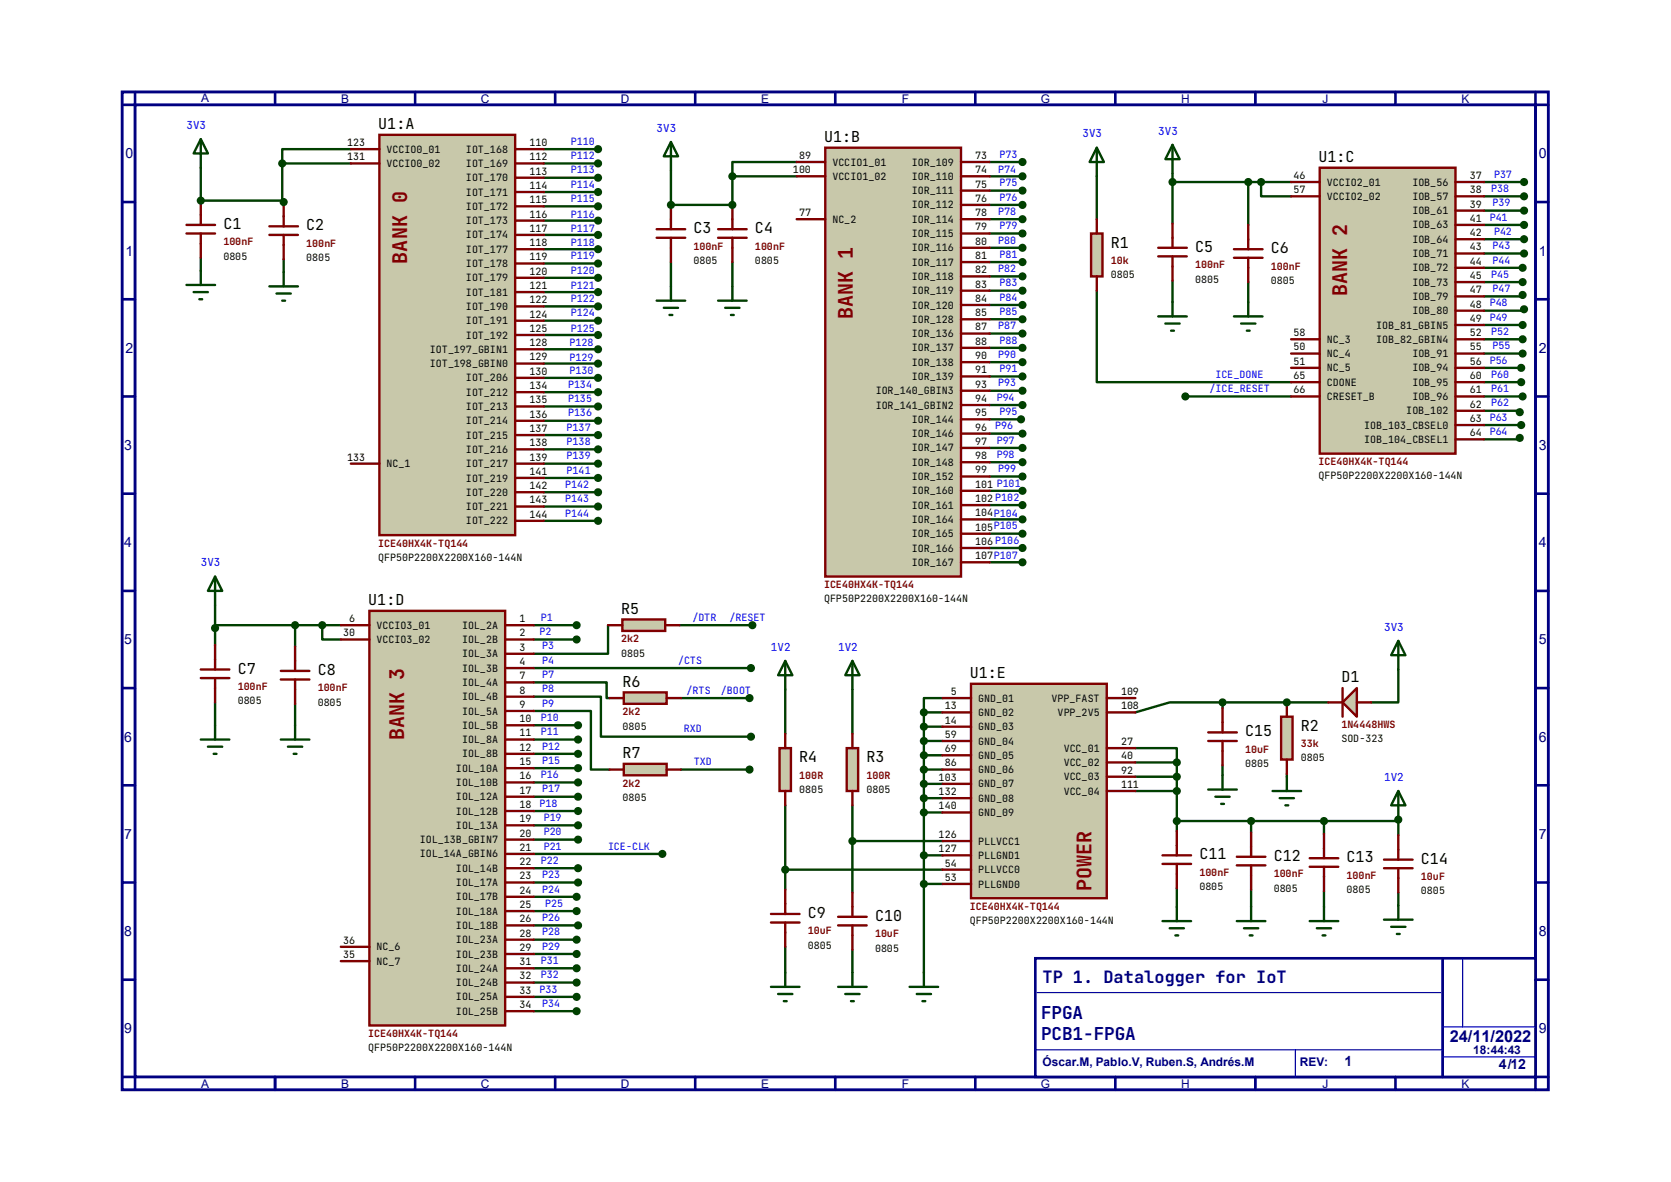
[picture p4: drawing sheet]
<svg xmlns="http://www.w3.org/2000/svg" width="297mm" height="210mm" viewBox="0 0 297 210" stroke-linecap="round" stroke-linejoin="round" font-family="sans-serif">
<path d="M21.7 16.3h253.5v177.3h-253.5zM24 18.6h248.9v172.7h-248.9z" fill="none" stroke="#000080" stroke-width=".51"/>
<path d="M24 16.3v2.3h-2.3M48.9 16.3v2.3" fill="none" stroke="#000080" stroke-width=".47"/>
<path d="M184 170.3h88.9v21h-88.9z" fill="#fff" stroke="#000080" stroke-width=".47"/>
<g fill="none" stroke="#000080" stroke-width=".47">
<path d="M73.8 16.3v2.3M98.7 16.3v2.3M123.6 16.3v2.3M148.5 16.3v2.3M173.4 16.3v2.3M198.2 16.3v2.3M223.1 16.3v2.3M248 16.3v2.3M272.9 16.3v2.3h2.3M21.7 35.9h2.3M272.9 35.9h2.3M21.7 53.2h2.3"/>
<path d="M272.9 53.2h2.3M21.7 70.4h2.3M272.9 70.4h2.3M21.7 87.7h2.3M272.9 87.7h2.3M21.7 105h2.3M272.9 105h2.3M21.7 122.3h2.3M21.7 139.5h2.3M272.9 122.3h2.3M272.9 139.5h2.3M21.7 156.8h2.3"/>
<path d="M272.9 156.8h2.3M21.7 174.1h2.3M256.4 170.3v21M272.9 174.1h2.3M21.7 191.3h2.3v2.3M48.9 191.3v2.3M73.8 191.3v2.3M98.7 191.3v2.3M123.6 191.3v2.3M148.5 191.3v2.3M173.4 191.3v2.3M198.2 191.3v2.3"/>
<path d="M223.1 191.3v2.3M248 191.3v2.3M275.2 191.3h-2.3v2.3"/>
</g>
<path d="M184.3 176.4h71.9M260 170.3v12.2M184 186.5h72.4M230.3 186.5v4.8M256.4 182.5h16.3M256.4 187.8h16.5" fill="none" stroke="#0000c0" stroke-width=".21"/>
<path d="M35.7 29.8v5.8M35.7 45.8v2.3M50.4 46.1v2.2M194.9 51.6v16.3h34.6M108.1 111.1v5.1h-13.2M94.9 126.3h10.1v10.4h3.3M94.9 121.2h12.9v2.8h.5" fill="none" stroke="#004000" stroke-width=".42"/>
<circle cx="35.7" cy="35.6" r=".21" fill="#004000"/>
<path d="M35.7 35.6h14.7v.3" fill="none" stroke="#004000" stroke-width=".42"/>
<circle cx="50.4" cy="35.9" r=".21" fill="#004000"/>
<path d="M50.2 29v6.9h.2M50.2 29h12.2M62.4 26.5h-12.2v2.5M119.3 30.3v6.1M119.3 46.6v4.3M130.2 46.6v4.3" fill="none" stroke="#004000" stroke-width=".42"/>
<circle cx="119.3" cy="36.4" r=".21" fill="#004000"/>
<path d="M119.3 36.4h10.9" fill="none" stroke="#004000" stroke-width=".42"/>
<circle cx="130.2" cy="36.4" r=".21" fill="#004000"/>
<g fill="none" stroke="#004000" stroke-width=".42">
<path d="M130.2 31.3v5.1M130.2 31.3h11.4M141.6 28.8h-11.4v2.5M194.9 31.3v7.6M208.4 30.8v8.9M208.4 32.3h21.1M221.9 32.3v7.7M224.2 32.3v2.6h5.3M208.4 49.9v3.8M221.9 50.1v3.6M38.2 107.5v7.1M52.5 111.1h-14.3v.5"/>
<path d="M52.5 111.1v3.8M52.5 111.1h8.1M57.3 111.1v2.5h3.3M38.2 124.8v4.1M52.5 125.1v3.8M139.6 122.5v7.9M151.5 122.5v7.9M164.2 126.6h3.3M164.2 126.6v46.2M164.2 129.1h3.3M164.2 131.7h3.3M164.2 134.2h3.3"/>
<path d="M164.2 136.7h3.3M164.2 139.3h3.3M167.5 124h-3.3v2.6M139.6 143.1v15M139.6 154.5h27.9M151.5 143.1v15.5M151.5 149.4h16M164.2 141.8h3.3M164.2 144.4h3.3M164.2 152h3.3M164.2 157.1h3.3M248.5 145.6v2.8"/>
<path d="M139.6 168.2v4.6M151.5 168.7v4.1"/>
</g>
<circle cx="248.5" cy="145.6" r=".21" fill="#004000"/>
<g fill="none" stroke="#004000" stroke-width=".42">
<path d="M201.8 132.9h7.4v2.6M201.8 135.5h7.4M201.8 138h7.4M209.2 135.5v12.2M217.3 124.8h-9.4l-6.1 1.8M217.3 124.8v1M217.3 136v1.8M217.3 124.8h11.4M228.7 137.5v.5M201.8 140.5h7.4M209.2 145.9h26.1M209.2 157.8v3.3"/>
<path d="M222.4 145.9v2M222.4 158.1v3M235.3 145.9v2.3M235.3 158.3v2.8M248.5 145.6l-.2 .3h-13M248.5 158.6v2.3"/>
</g>
<circle cx="228.7" cy="124.8" r=".21" fill="#004000"/>
<g fill="none" stroke="#004000" stroke-width=".42">
<path d="M96.6 26.5h9.7M96.6 29h9.7M96.6 31.6h9.7M96.6 34.1h9.7M96.6 36.7h9.7M96.6 39.2h9.7M175.9 28.8h5.8M175.9 31.3h5.8M175.9 33.9h5.8M175.9 36.4h5.8M175.9 38.9h5.8M263.8 32.3h7.1"/>
<path d="M263.8 34.9h7.1M263.8 37.4h7.1M263.8 40h7.1M96.6 41.7h9.7M96.6 44.3h9.7M96.6 46.8h9.7M96.6 49.4h9.7M96.6 51.9h9.7M96.6 54.4h9.7M96.6 57h9.7M96.6 59.5h9.7M175.9 41.5h5.8"/>
<path d="M175.9 44h5.8M175.9 46.6h5.8M175.9 49.1h5.8M175.9 51.6h5.8M175.9 54.2h5.8M175.9 56.7h5.8M175.9 59.3h5.8M263.8 42.5h7.1M263.8 45h7.1M263.8 47.6h6.8M263.8 50.1h6.8M263.8 57.7h6.8"/>
<path d="M270.6 52.4v.3h-6.8M270.9 54.9h-.3v.3h-6.8M96.6 62.1h9.7M96.6 64.6h9.7M96.6 67.1h9.7M96.6 69.7h9.7M96.6 72.2h9.7M96.6 74.8h9.7M96.6 77.3h9.7M96.6 79.8h9.7M175.9 61.8h5.8M175.9 64.3h5.8"/>
<path d="M175.9 66.9h5.8M175.9 69.4h5.8M175.9 72h5.8M175.9 74.5h5.6M175.9 77h5.8M175.9 79.6h5.8M210.7 70.4h18.8M263.8 73h6.3v.2M263.8 70.4h6.8M263.8 60.3h6.8M263.8 62.8h6.8M263.8 65.4h6.6"/>
<path d="M263.8 67.9h6.6M263.8 75.5h6.6M270.1 77.8h.3v.3h-6.6M96.6 82.4h9.7M96.6 84.9h9.7M96.6 87.5h9.7M96.6 90h9.7M96.6 92.5h9.7M175.9 82.1h5.8M175.9 84.7h5.8M175.9 87.2h5.8M175.9 89.7h5.8"/>
<path d="M175.9 92.3h5.8M175.9 94.8h5.8M175.9 97.4h5.8M175.9 99.9h5.8M94.9 111.1h7.6M94.9 113.6h7.6M94.9 118.7h38.6M120.8 111.1h12.9M248.5 119v5.8h-4.8M94.9 123.8h11.9v7.1h26.7M94.9 128.9h7.8M94.9 131.4h7.8"/>
<path d="M94.9 133.9h7.8M94.9 136.5h7.8M94.9 139h7.8M121 124h12.2M121 136.7h12.2M228.7 124.8h7.4M94.9 141.6h7.8M94.9 144.1h7.8M94.9 146.6h7.8M94.9 149.2h7.8M94.9 154.3h7.8M94.9 156.8h7.8"/>
<path d="M94.9 159.3h7.6M94.9 151.7h22.8M94.9 161.9h7.6M94.9 164.4h7.8M94.9 167h7.6M94.9 169.5h7.6M94.9 172h7.6M94.9 174.6h7.6M94.9 177.1h7.6M94.9 179.7h7.6"/>
</g>
<path d="M67.4 24h24.2v71.1h-24.2z" fill="#c8c8aa" stroke="#800000" stroke-width=".42"/>
<g fill="none" stroke="#800000" stroke-width=".42">
<path d="M62.4 26.5h5M62.4 29h5M91.6 26.5h5M91.6 29h5M91.6 39.2h5M91.6 36.7h5M91.6 34.1h5M91.6 31.6h5M91.6 59.5h5M91.6 57h5M91.6 54.4h5M91.6 51.9h5"/>
<path d="M91.6 49.4h5M91.6 46.8h5M91.6 44.3h5M91.6 41.7h5M91.6 64.6h5M91.6 62.1h5M91.6 79.8h5M91.6 72.2h5M91.6 69.7h5M91.6 67.1h5M91.6 77.3h5M91.6 74.8h5"/>
<path d="M62.4 82.4h5M91.6 82.4h5M91.6 92.5h5M91.6 90h5M91.6 87.5h5M91.6 84.9h5"/>
</g>
<path d="M146.7 26.2h24.1v76.2h-24.1z" fill="#c8c8aa" stroke="#800000" stroke-width=".42"/>
<g fill="none" stroke="#800000" stroke-width=".42">
<path d="M141.6 28.8h5.1M141.6 31.3h5.1M141.6 38.9h5.1M170.8 28.8h5.1M170.8 31.3h5.1M170.8 38.9h5.1M170.8 33.9h5.1M170.8 36.4h5.1M170.8 41.5h5.1M170.8 44h5.1M170.8 46.6h5.1M170.8 49.1h5.1"/>
<path d="M170.8 51.6h5.1M170.8 54.2h5.1M170.8 56.7h5.1M170.8 59.3h5.1M170.8 61.8h5.1M170.8 64.3h5.1M170.8 66.9h5.1M170.8 69.4h5.1M170.8 72h5.1M170.8 74.5h5.1M170.8 77h5.1M170.8 79.6h5.1"/>
<path d="M170.8 82.1h5.1M170.8 84.7h5.1M170.8 87.2h5.1M170.8 89.7h5.1M170.8 92.3h5.1M170.8 94.8h5.1M170.8 97.4h5.1M170.8 99.9h5.1"/>
</g>
<path d="M234.6 29.8h24.1v50.8h-24.1z" fill="#c8c8aa" stroke="#800000" stroke-width=".42"/>
<g fill="none" stroke="#800000" stroke-width=".42">
<path d="M229.5 32.3h5.1M229.5 34.9h5.1M258.7 32.3h5.1M258.7 34.9h5.1M258.7 37.4h5.1M258.7 40h5.1M258.7 42.5h5.1M258.7 45h5.1M258.7 47.6h5.1M258.7 50.1h5.1M258.7 52.7h5.1M258.7 55.2h5.1"/>
<path d="M258.7 57.7h5.1M229.5 60.3h5.1M229.5 67.9h5.1M229.5 70.4h5.1M229.5 65.4h5.1M229.5 62.8h5.1M258.7 60.3h5.1M258.7 67.9h5.1M258.7 70.4h5.1M258.7 65.4h5.1M258.7 62.8h5.1M258.7 73h5.1"/>
<path d="M258.7 75.5h5.1M258.7 78.1h5.1"/>
</g>
<path d="M65.7 108.5h24.1v73.7h-24.1z" fill="#c8c8aa" stroke="#800000" stroke-width=".42"/>
<g fill="none" stroke="#800000" stroke-width=".42">
<path d="M60.6 111.1h5.1M60.6 113.6h5.1M89.8 111.1h5.1M89.8 113.6h5.1M89.8 118.7h5.1M89.8 116.2h5.1M89.8 123.8h5.1M89.8 121.2h5.1M89.8 128.9h5.1M89.8 126.3h5.1M89.8 131.4h5.1M89.8 133.9h5.1"/>
<path d="M89.8 136.5h5.1M89.8 139h5.1M89.8 141.6h5.1M89.8 144.1h5.1M89.8 146.6h5.1M89.8 149.2h5.1M89.8 151.7h5.1M89.8 154.3h5.1M89.8 156.8h5.1M89.8 159.3h5.1M60.6 170.8h5.1M60.6 168.2h5.1"/>
<path d="M89.8 161.9h5.1M89.8 164.4h5.1M89.8 167h5.1M89.8 169.5h5.1M89.8 172h5.1M89.8 174.6h5.1M89.8 177.1h5.1M89.8 179.7h5.1"/>
</g>
<path d="M172.6 121.5h24.1v38.1h-24.1z" fill="#c8c8aa" stroke="#800000" stroke-width=".42"/>
<g fill="none" stroke="#800000" stroke-width=".42">
<path d="M33.1 40h5.1M35.7 35.6v4.4M50.4 35.9v4.3M119.3 36.4v4.3M130.2 36.4v4.3M208.4 39.7v4.3M221.9 40v4.3M33.1 41.5h5.1M35.7 41.5v4.3M47.9 41.7h5.1M47.9 40.2h5.1M50.4 41.7v4.4"/>
<path d="M116.7 42.2h5.1M116.7 40.7h5.1M119.3 42.2v4.4M127.6 42.2h5.1M127.6 40.7h5.1M130.2 42.2v4.4M205.9 45.6h5M205.9 44h5M208.4 45.6v4.3M219.3 45.8h5.1M219.3 44.3h5.1M221.9 45.8v4.3"/>
<path d="M35.7 119h5.1M38.2 114.6v4.4M49.9 119.2h5.1M52.5 114.9v4.3M35.7 120.5h5.1M38.2 120.5v4.3M49.9 120.7h5.1M52.5 120.7v4.4M167.5 124h5.1M167.5 126.6h5.1M167.5 129.1h5.1M167.5 131.7h5.1"/>
<path d="M167.5 136.7h5.1M167.5 134.2h5.1M167.5 139.3h5.1M196.7 124h5.1M196.7 126.6h5.1M196.7 138h5.1M196.7 135.5h5.1M196.7 132.9h5.1M214.8 131.7h5M214.8 130.1h5M217.3 125.8v4.3M217.3 131.7v4.3"/>
<path d="M139.6 158.1v4.3M151.5 158.6v4.3M167.5 141.8h5.1M167.5 144.4h5.1M167.5 154.5h5.1M167.5 157.1h5.1M167.5 149.4h5.1M167.5 152h5.1M196.7 140.5h5.1M206.6 152h5.1M206.6 153.5h5.1M209.2 147.7v4.3"/>
<path d="M209.2 153.5v4.3M219.8 153.8h5.1M219.8 152.2h5.1M222.4 147.9v4.3M222.4 153.8v4.3M232.8 154h5.1M232.8 152.5h5.1M235.3 148.2v4.3M235.3 154v4.3M246 154.3h5.1M246 152.7h5.1M248.5 148.4v4.3"/>
<path d="M248.5 154.3v4.3M137 163.9h5.1M137 162.4h5.1M139.6 163.9v4.3M149 164.4h5.1M149 162.9h5.1M151.5 164.4v4.3"/>
</g>
<path d="M33.1 50.6h5.1M34.4 51.9h2.6M35.4 53.2h.5M35.7 48.1v2.5M47.9 50.9h5.1M49.1 52.2h2.6M50.2 53.4h.5M50.4 48.3v2.6" fill="none" stroke="#004000" stroke-width=".42"/>
<path d="M138.6 132.9h2v7.6h-2z" fill="#c8c8aa" stroke="#800000" stroke-width=".42"/>
<path d="M139.6 130.4v2.5M139.6 140.5v2.6" fill="none" stroke="#800000" stroke-width=".42"/>
<path d="M110.9 135.7h7.6v2.1h-7.6z" fill="#c8c8aa" stroke="#800000" stroke-width=".42"/>
<path d="M108.3 136.7h2.6M118.5 136.7h2.5" fill="none" stroke="#800000" stroke-width=".42"/>
<path d="M227.7 127.3h2v7.7h-2z" fill="#c8c8aa" stroke="#800000" stroke-width=".42"/>
<path d="M228.7 124.8v2.5M228.7 135v2.5" fill="none" stroke="#800000" stroke-width=".42"/>
<path d="M150.5 132.9h2v7.6h-2z" fill="#c8c8aa" stroke="#800000" stroke-width=".42"/>
<path d="M151.5 130.4v2.5M151.5 140.5v2.6" fill="none" stroke="#800000" stroke-width=".42"/>
<path d="M110.6 110.1h7.6v2h-7.6z" fill="#c8c8aa" stroke="#800000" stroke-width=".42"/>
<path d="M108.1 111.1h2.5M118.2 111.1h2.6" fill="none" stroke="#800000" stroke-width=".42"/>
<path d="M110.9 123h7.6v2.1h-7.6z" fill="#c8c8aa" stroke="#800000" stroke-width=".42"/>
<path d="M108.3 124h2.6M118.5 124h2.5" fill="none" stroke="#800000" stroke-width=".42"/>
<path d="M193.9 41.5h2.1v7.6h-2.1z" fill="#c8c8aa" stroke="#800000" stroke-width=".42"/>
<path d="M194.9 38.9v2.6M194.9 49.1v2.5" fill="none" stroke="#800000" stroke-width=".42"/>
<g fill="none" stroke="#004000" stroke-width=".42">
<path d="M35.7 24.7l1.3 2.6h-2.6zM35.7 24.7v5.1M119.3 25.2l1.2 2.6h-2.5zM119.3 25.2v5.1M194.9 26.2l1.3 2.6h-2.5zM194.9 26.2v5.1M208.4 25.7l1.3 2.6h-2.6zM208.4 25.7v5.1M116.7 53.4h5.1M118 54.7h2.5M119 56h.5M119.3 50.9v2.5"/>
<path d="M127.6 53.4h5.1M128.9 54.7h2.5M129.9 56h.5M130.2 50.9v2.5M205.9 56.2h5M207.1 57.5h2.6M208.2 58.8h.5M208.4 53.7v2.5M219.3 56.2h5.1M220.6 57.5h2.5M221.6 58.8h.5M221.9 53.7v2.5"/>
<path d="M38.2 102.4l1.3 2.6h-2.5zM38.2 102.4v5.1M139.6 117.4l1.2 2.6h-2.5zM139.6 117.4v5.1M151.5 117.4l1.3 2.6h-2.6zM151.5 117.4v5.1M35.7 131.4h5.1M37 132.7h2.5M38 133.9h.5M38.2 128.9v2.5M49.9 131.4h5.1M51.2 132.7h2.5"/>
<path d="M52.2 133.9h.5M52.5 128.9v2.5M217.3 137.8v2.5M228.7 138v2.5M214.8 140.3h5M216 141.6h2.6M217 142.8h.6M226.2 140.5h5.1M227.5 141.8h2.5M228.5 143.1h.5M248.5 140.5l1.3 2.6h-2.5zM248.5 140.5v5.1"/>
<path d="M137 175.3h5.1M138.3 176.6h2.5M139.3 177.9h.5M139.6 172.8v2.5M149 175.3h5.1M150.2 176.6h2.6M151.3 177.9h.5M151.5 172.8v2.5M161.7 175.3h5.1M162.9 176.6h2.6M164 177.9h.5M164.2 172.8v2.5"/>
<path d="M206.6 163.7h5.1M207.9 164.9h2.5M208.9 166.2h.5M209.2 161.1v2.6M219.8 163.7h5.1M221.1 164.9h2.5M222.1 166.2h.5M222.4 161.1v2.6M232.8 163.7h5.1M234.1 164.9h2.5M235.1 166.2h.5M235.3 161.1v2.6"/>
<path d="M246 163.4h5.1M247.3 164.7h2.5M248.3 165.9h.5M248.5 160.9v2.5"/>
</g>
<g fill="#004000" stroke="#004000" stroke-width=".42">
<circle cx="35.7" cy="35.6" r=".51"/>
<circle cx="50.4" cy="35.9" r=".51"/>
<circle cx="50.2" cy="29" r=".51"/>
<circle cx="119.3" cy="36.4" r=".51"/>
<circle cx="130.2" cy="36.4" r=".51"/>
<circle cx="130.2" cy="31.3" r=".51"/>
<circle cx="221.9" cy="32.3" r=".51"/>
<circle cx="224.2" cy="32.3" r=".51"/>
<circle cx="208.4" cy="32.3" r=".51"/>
<circle cx="38.2" cy="111.6" r=".51"/>
<circle cx="52.5" cy="111.1" r=".51"/>
<circle cx="57.3" cy="111.1" r=".51"/>
<circle cx="151.5" cy="149.4" r=".51"/>
<circle cx="139.6" cy="154.5" r=".51"/>
<circle cx="164.2" cy="126.6" r=".51"/>
<circle cx="164.2" cy="129.1" r=".51"/>
<circle cx="164.2" cy="131.7" r=".51"/>
<circle cx="164.2" cy="134.2" r=".51"/>
<circle cx="164.2" cy="136.7" r=".51"/>
<circle cx="164.2" cy="139.3" r=".51"/>
<circle cx="164.2" cy="141.8" r=".51"/>
<circle cx="164.2" cy="144.4" r=".51"/>
<circle cx="164.2" cy="152" r=".51"/>
<circle cx="164.2" cy="157.1" r=".51"/>
<circle cx="248.5" cy="145.6" r=".51"/>
<circle cx="222.4" cy="145.9" r=".51"/>
<circle cx="235.3" cy="145.9" r=".51"/>
<circle cx="209.2" cy="145.9" r=".51"/>
<circle cx="209.2" cy="135.5" r=".51"/>
<circle cx="209.2" cy="138" r=".51"/>
<circle cx="209.2" cy="140.5" r=".51"/>
<circle cx="217.3" cy="124.8" r=".51"/>
</g>
<path d="M238.6 124.8l2.6-2.5v5z" fill="#c8c8aa" stroke="#800000" stroke-width=".42"/>
<path d="M236.1 124.8h2.5M238.6 122.3v5M241.2 124.8h2.5" fill="none" stroke="#800000" stroke-width=".42"/>
<g fill="#004000" stroke="#004000" stroke-width=".42">
<circle cx="228.7" cy="124.8" r=".51"/>
<circle cx="106.3" cy="26.5" r=".51"/>
<circle cx="106.3" cy="29" r=".51"/>
<circle cx="106.3" cy="31.6" r=".51"/>
<circle cx="106.3" cy="34.1" r=".51"/>
<circle cx="106.3" cy="36.7" r=".51"/>
<circle cx="106.3" cy="39.2" r=".51"/>
<circle cx="106.3" cy="41.7" r=".51"/>
<circle cx="106.3" cy="44.3" r=".51"/>
<circle cx="106.3" cy="46.8" r=".51"/>
<circle cx="106.3" cy="49.4" r=".51"/>
<circle cx="106.3" cy="51.9" r=".51"/>
<circle cx="106.3" cy="54.4" r=".51"/>
<circle cx="106.3" cy="57" r=".51"/>
<circle cx="106.3" cy="59.5" r=".51"/>
<circle cx="106.3" cy="62.1" r=".51"/>
<circle cx="106.3" cy="64.6" r=".51"/>
<circle cx="106.3" cy="67.1" r=".51"/>
<circle cx="106.3" cy="69.7" r=".51"/>
<circle cx="106.3" cy="72.2" r=".51"/>
<circle cx="106.3" cy="74.8" r=".51"/>
<circle cx="106.3" cy="77.3" r=".51"/>
<circle cx="106.3" cy="79.8" r=".51"/>
<circle cx="106.3" cy="82.4" r=".51"/>
<circle cx="106.3" cy="84.9" r=".51"/>
<circle cx="106.3" cy="87.5" r=".51"/>
<circle cx="106.3" cy="90" r=".51"/>
<circle cx="106.3" cy="92.5" r=".51"/>
<circle cx="181.7" cy="28.8" r=".51"/>
<circle cx="181.7" cy="31.3" r=".51"/>
<circle cx="181.7" cy="33.9" r=".51"/>
<circle cx="181.7" cy="36.4" r=".51"/>
<circle cx="181.7" cy="38.9" r=".51"/>
<circle cx="181.7" cy="41.5" r=".51"/>
<circle cx="181.7" cy="44" r=".51"/>
<circle cx="181.7" cy="46.6" r=".51"/>
<circle cx="181.7" cy="49.1" r=".51"/>
<circle cx="181.7" cy="51.6" r=".51"/>
<circle cx="181.7" cy="54.2" r=".51"/>
<circle cx="181.7" cy="56.7" r=".51"/>
<circle cx="181.7" cy="59.3" r=".51"/>
<circle cx="181.7" cy="61.8" r=".51"/>
<circle cx="181.7" cy="64.3" r=".51"/>
<circle cx="181.7" cy="66.9" r=".51"/>
<circle cx="181.7" cy="69.4" r=".51"/>
<circle cx="181.7" cy="72" r=".51"/>
<circle cx="181.5" cy="74.5" r=".51"/>
<circle cx="181.7" cy="77" r=".51"/>
<circle cx="181.7" cy="79.6" r=".51"/>
<circle cx="181.7" cy="82.1" r=".51"/>
<circle cx="181.7" cy="84.7" r=".51"/>
<circle cx="181.7" cy="87.2" r=".51"/>
<circle cx="181.7" cy="89.7" r=".51"/>
<circle cx="181.7" cy="92.3" r=".51"/>
<circle cx="181.7" cy="94.8" r=".51"/>
<circle cx="181.7" cy="97.4" r=".51"/>
<circle cx="181.7" cy="99.9" r=".51"/>
<circle cx="210.7" cy="70.4" r=".51"/>
<circle cx="270.9" cy="32.3" r=".51"/>
<circle cx="270.9" cy="34.9" r=".51"/>
<circle cx="270.9" cy="37.4" r=".51"/>
<circle cx="270.9" cy="40" r=".51"/>
<circle cx="270.9" cy="42.5" r=".51"/>
<circle cx="270.9" cy="45" r=".51"/>
<circle cx="270.6" cy="47.6" r=".51"/>
<circle cx="270.6" cy="50.1" r=".51"/>
<circle cx="270.6" cy="52.4" r=".51"/>
<circle cx="270.9" cy="54.9" r=".51"/>
<circle cx="270.6" cy="57.7" r=".51"/>
<circle cx="270.6" cy="60.3" r=".51"/>
<circle cx="270.6" cy="62.8" r=".51"/>
<circle cx="270.4" cy="65.4" r=".51"/>
<circle cx="270.4" cy="67.9" r=".51"/>
<circle cx="270.6" cy="70.4" r=".51"/>
<circle cx="270.1" cy="73.2" r=".51"/>
<circle cx="270.4" cy="75.5" r=".51"/>
<circle cx="270.1" cy="77.8" r=".51"/>
<circle cx="102.5" cy="111.1" r=".51"/>
<circle cx="102.5" cy="113.6" r=".51"/>
<circle cx="102.7" cy="128.9" r=".51"/>
<circle cx="102.7" cy="131.4" r=".51"/>
<circle cx="102.7" cy="133.9" r=".51"/>
<circle cx="102.7" cy="136.5" r=".51"/>
<circle cx="102.7" cy="139" r=".51"/>
<circle cx="102.7" cy="141.6" r=".51"/>
<circle cx="102.7" cy="144.1" r=".51"/>
<circle cx="102.7" cy="146.6" r=".51"/>
<circle cx="102.7" cy="149.2" r=".51"/>
<circle cx="102.7" cy="154.3" r=".51"/>
<circle cx="102.7" cy="156.8" r=".51"/>
<circle cx="102.5" cy="159.3" r=".51"/>
<circle cx="102.5" cy="161.9" r=".51"/>
<circle cx="102.7" cy="164.4" r=".51"/>
<circle cx="102.5" cy="167" r=".51"/>
<circle cx="102.5" cy="169.5" r=".51"/>
<circle cx="102.5" cy="172" r=".51"/>
<circle cx="102.5" cy="174.6" r=".51"/>
<circle cx="102.5" cy="177.1" r=".51"/>
<circle cx="102.5" cy="179.7" r=".51"/>
<circle cx="133.7" cy="111.1" r=".51"/>
<circle cx="133.5" cy="118.7" r=".51"/>
<circle cx="133.2" cy="124" r=".51"/>
<circle cx="133.5" cy="130.9" r=".51"/>
<circle cx="133.2" cy="136.7" r=".51"/>
<circle cx="117.7" cy="151.7" r=".51"/>
</g>
<path d="M248.5 113.9l1.3 2.5h-2.5zM248.5 113.9v5.1" fill="none" stroke="#004000" stroke-width=".42"/>
<g font-size="3.6" fill="#800000">
<text x="72.3" y="46.8" transform="rotate(-90 72.3 46.8)">BANK 0</text>
<text x="239.5" y="52.7" transform="rotate(-90 239.5 52.7)">BANK 2</text>
<text x="151.6" y="56.7" transform="rotate(-90 151.6 56.7)">BANK 1</text>
<text x="71.8" y="131.4" transform="rotate(-90 71.8 131.4)">BANK 3</text>
<text x="194" y="158.3" transform="rotate(-90 194 158.3)">POWER</text>
</g>
<g font-size="3.1" fill="#000080">
<text x="185" y="184.8">PCB1-FPGA</text>
<text x="185" y="181">FPGA</text>
</g>
<text font-size="3" fill="#000080" x="185.3" y="174.7">TP 1. Datalogger for IoT</text>
<text font-size="2.9" fill="#000080" x="257.7" y="185.2">24/11/2022</text>
<g font-size="2.7">
<text x="67.2" y="22.9">U1:A</text>
<text x="146.5" y="25.2">U1:B</text>
<text x="234.4" y="28.8">U1:C</text>
<text x="39.7" y="40.7">C1</text>
<text x="54.4" y="40.9">C2</text>
<text x="123.3" y="41.4">C3</text>
<text x="134.2" y="41.4">C4</text>
<text x="197.4" y="44">R1</text>
<text x="212.4" y="44.7">C5</text>
<text x="225.9" y="45">C6</text>
<text x="65.4" y="107.5">U1:D</text>
<text x="110.4" y="109.1">R5</text>
<text x="42.2" y="119.7">C7</text>
<text x="56.5" y="119.9">C8</text>
<text x="110.7" y="122">R6</text>
<text x="172.4" y="120.5">U1:E</text>
<text x="238.4" y="121.2">D1</text>
<text x="221.3" y="130.9">C15</text>
<text x="231.2" y="129.8">R2</text>
<text x="110.7" y="134.7">R7</text>
<text x="142.1" y="135.4">R4</text>
<text x="154" y="135.4">R3</text>
<text x="213.2" y="152.7">C11</text>
<text x="226.4" y="153">C12</text>
<text x="239.4" y="153.2">C13</text>
<text x="252.6" y="153.5">C14</text>
<text x="143.6" y="163.1">C9</text>
<text x="155.5" y="163.6">C10</text>
</g>
<g font-size="2.5" fill="#000080">
<text x="22.3" y="28.2">0</text>
<text x="273.5" y="28.2">0</text>
<text x="22.3" y="45.4">1</text>
<text x="273.5" y="45.4">1</text>
<text x="22.3" y="62.7">2</text>
<text x="273.5" y="62.7">2</text>
<text x="22.1" y="80">3</text>
<text x="273.5" y="80">3</text>
<text x="22.1" y="97.2">4</text>
<text x="273.5" y="97.2">4</text>
<text x="22.1" y="114.5">5</text>
<text x="273.5" y="114.5">5</text>
<text x="22.1" y="131.8">6</text>
<text x="273.5" y="131.8">6</text>
<text x="22.1" y="149.1">7</text>
<text x="273.5" y="149.1">7</text>
<text x="22.1" y="166.3">8</text>
<text x="273.5" y="166.3">8</text>
<text x="22.1" y="183.6">9</text>
<text x="273.5" y="183.6">9</text>
<text x="239" y="189.5">1</text>
<text x="266.4" y="190">4/12</text>
</g>
<g font-size="2.1" fill="#000080">
<text x="35.7" y="18.1">A</text>
<text x="60.6" y="18.4">B</text>
<text x="85.5" y="18.4">C</text>
<text x="110.4" y="18.4">D</text>
<text x="135.3" y="18.4">E</text>
<text x="160.3" y="18.4">F</text>
<text x="185" y="18.4">G</text>
<text x="209.9" y="18.4">H</text>
<text x="235.1" y="18.4">J</text>
<text x="259.7" y="18.4">K</text>
<text x="185.3" y="189.5">Óscar.M, Pablo.V, Ruben.S, Andrés.M</text>
<text x="231.1" y="189.4">REV:</text>
<text x="261.9" y="187.3">18:44:43</text>
<text x="35.7" y="193.4">A</text>
<text x="60.6" y="193.4">B</text>
<text x="85.5" y="193.4">C</text>
<text x="110.4" y="193.4">D</text>
<text x="135.3" y="193.4">E</text>
<text x="160.3" y="193.4">F</text>
<text x="185" y="193.4">G</text>
<text x="209.9" y="193.4">H</text>
<text x="235.1" y="193.4">J</text>
<text x="259.7" y="193.4">K</text>
</g>
<g font-size="1.9" fill="#00f">
<text x="33.1" y="22.9">3V3</text>
<text x="116.7" y="23.4">3V3</text>
<text x="205.9" y="23.9">3V3</text>
<text x="192.4" y="24.4">3V3</text>
<text x="35.7" y="100.6">3V3</text>
<text x="246" y="112.1">3V3</text>
<text x="137" y="115.6">1V2</text>
<text x="149" y="115.6">1V2</text>
<text x="246" y="138.7">1V2</text>
</g>
<g font-size="1.8">
<text x="61.7" y="26">123</text>
<text x="61.7" y="28.5">131</text>
<text x="68.7" y="27.1">VCCIO0_01</text>
<text x="68.7" y="29.7">VCCIO0_02</text>
<text x="82.8" y="27.1">IOT_168</text>
<text x="82.8" y="29.7">IOT_169</text>
<text x="94.1" y="26">110</text>
<text x="94.1" y="28.5">112</text>
<text x="142" y="28.2">89</text>
<text x="148" y="29.4">VCCIO1_01</text>
<text x="162.1" y="29.4">IOR_109</text>
<text x="173.4" y="28.2">73</text>
<text x="82.8" y="34.8">IOT_171</text>
<text x="82.8" y="32.2">IOT_170</text>
<text x="94.1" y="33.6">114</text>
<text x="94.1" y="31">113</text>
<text x="140.9" y="30.8">100</text>
<text x="148" y="32">VCCIO1_02</text>
<text x="162.1" y="32">IOR_110</text>
<text x="162.1" y="34.5">IOR_111</text>
<text x="173.4" y="30.8">74</text>
<text x="173.4" y="33.3">75</text>
<text x="173.4" y="35.9">76</text>
<text x="229.9" y="31.8">46</text>
<text x="229.9" y="34.3">57</text>
<text x="235.8" y="33">VCCIO2_01</text>
<text x="235.8" y="35.5">VCCIO2_02</text>
<text x="251" y="33">IOB_56</text>
<text x="251" y="35.5">IOB_57</text>
<text x="261.2" y="31.8">37</text>
<text x="261.2" y="34.3">38</text>
<text x="82.8" y="39.8">IOT_173</text>
<text x="82.8" y="37.3">IOT_172</text>
<text x="94.1" y="41.2">117</text>
<text x="94.1" y="38.7">116</text>
<text x="94.1" y="36.1">115</text>
<text x="142" y="38.4">77</text>
<text x="148" y="39.6">NC_2</text>
<text x="162.1" y="37">IOR_112</text>
<text x="162.1" y="39.6">IOR_114</text>
<text x="173.4" y="38.4">78</text>
<text x="173.4" y="40.9">79</text>
<text x="251" y="38.1">IOB_61</text>
<text x="251" y="40.6">IOB_63</text>
<text x="261.2" y="36.9">39</text>
<text x="261.2" y="39.4">41</text>
<text x="261.2" y="42">42</text>
<text x="39.7" y="46.1">0805</text>
<text x="54.4" y="46.4">0805</text>
<text x="82.8" y="47.5">IOT_178</text>
<text x="82.8" y="44.9">IOT_177</text>
<text x="82.8" y="42.4">IOT_174</text>
<text x="94.1" y="46.3">119</text>
<text x="94.1" y="43.7">118</text>
<text x="123.3" y="46.9">0805</text>
<text x="134.2" y="46.9">0805</text>
<text x="162.1" y="42.1">IOR_115</text>
<text x="162.1" y="44.7">IOR_116</text>
<text x="162.1" y="47.2">IOR_117</text>
<text x="173.4" y="43.5">80</text>
<text x="173.4" y="46">81</text>
<text x="251" y="43.1">IOB_64</text>
<text x="251" y="45.7">IOB_71</text>
<text x="261.2" y="44.5">43</text>
<text x="261.2" y="47">44</text>
<text x="82.8" y="52.5">IOT_181</text>
<text x="82.8" y="50">IOT_179</text>
<text x="94.1" y="53.9">122</text>
<text x="94.1" y="51.4">121</text>
<text x="94.1" y="48.8">120</text>
<text x="162.1" y="49.7">IOR_118</text>
<text x="162.1" y="52.3">IOR_119</text>
<text x="173.4" y="48.6">82</text>
<text x="173.4" y="51.1">83</text>
<text x="173.4" y="53.6">84</text>
<text x="197.4" y="49.4">0805</text>
<text x="212.4" y="50.2">0805</text>
<text x="225.9" y="50.5">0805</text>
<text x="251" y="48.2">IOB_72</text>
<text x="251" y="50.8">IOB_73</text>
<text x="251" y="53.3">IOB_79</text>
<text x="261.2" y="49.6">45</text>
<text x="261.2" y="52.1">47</text>
<text x="82.8" y="57.6">IOT_191</text>
<text x="82.8" y="55.1">IOT_190</text>
<text x="94.1" y="59">125</text>
<text x="94.1" y="56.4">124</text>
<text x="162.1" y="54.8">IOR_120</text>
<text x="162.1" y="57.4">IOR_128</text>
<text x="162.1" y="59.9">IOR_136</text>
<text x="173.4" y="56.2">85</text>
<text x="173.4" y="58.7">87</text>
<text x="229.9" y="59.7">58</text>
<text x="244.6" y="58.4">IOB_81_GBIN5</text>
<text x="251" y="55.8">IOB_80</text>
<text x="261.2" y="54.7">48</text>
<text x="261.2" y="57.2">49</text>
<text x="261.2" y="59.7">52</text>
<text x="76.4" y="65.2">IOT_198_GBIN0</text>
<text x="76.4" y="62.7">IOT_197_GBIN1</text>
<text x="82.8" y="60.2">IOT_192</text>
<text x="94.1" y="64.1">129</text>
<text x="94.1" y="61.5">128</text>
<text x="162.1" y="62.4">IOR_137</text>
<text x="162.1" y="65">IOR_138</text>
<text x="173.4" y="61.3">88</text>
<text x="173.4" y="63.8">90</text>
<text x="229.9" y="62.3">50</text>
<text x="229.9" y="64.8">51</text>
<text x="235.8" y="60.9">NC_3</text>
<text x="235.8" y="63.5">NC_4</text>
<text x="235.8" y="66">NC_5</text>
<text x="244.6" y="60.9">IOB_82_GBIN4</text>
<text x="251" y="66">IOB_94</text>
<text x="251" y="63.5">IOB_91</text>
<text x="261.2" y="64.8">56</text>
<text x="261.2" y="62.3">55</text>
<text x="82.8" y="70.3">IOT_212</text>
<text x="82.8" y="67.8">IOT_206</text>
<text x="94.1" y="71.7">135</text>
<text x="94.1" y="69.1">134</text>
<text x="94.1" y="66.6">130</text>
<text x="155.7" y="70.1">IOR_140_GBIN3</text>
<text x="162.1" y="67.5">IOR_139</text>
<text x="173.4" y="66.3">91</text>
<text x="173.4" y="68.9">93</text>
<text x="173.4" y="71.4">94</text>
<text x="229.9" y="67.4">65</text>
<text x="229.9" y="69.9">66</text>
<text x="235.8" y="68.5">CDONE</text>
<text x="235.8" y="71.1">CRESET_B</text>
<text x="251" y="68.5">IOB_95</text>
<text x="251" y="71.1">IOB_96</text>
<text x="261.2" y="67.4">60</text>
<text x="261.2" y="69.9">61</text>
<text x="82.8" y="72.9">IOT_213</text>
<text x="82.8" y="77.9">IOT_215</text>
<text x="82.8" y="75.4">IOT_214</text>
<text x="94.1" y="76.8">137</text>
<text x="94.1" y="74.2">136</text>
<text x="155.7" y="72.6">IOR_141_GBIN2</text>
<text x="162.1" y="75.1">IOR_144</text>
<text x="162.1" y="77.7">IOR_146</text>
<text x="173.4" y="74">95</text>
<text x="173.4" y="76.5">96</text>
<text x="242.5" y="76.2">IOB_103_CBSEL0</text>
<text x="249.9" y="73.6">IOB_102</text>
<text x="261.2" y="72.4">62</text>
<text x="261.2" y="75">63</text>
<text x="261.2" y="77.5">64</text>
<text x="61.7" y="81.8">133</text>
<text x="68.7" y="83">NC_1</text>
<text x="82.8" y="83">IOT_217</text>
<text x="82.8" y="80.5">IOT_216</text>
<text x="94.1" y="81.8">139</text>
<text x="94.1" y="79.3">138</text>
<text x="162.1" y="80.2">IOR_147</text>
<text x="162.1" y="82.8">IOR_148</text>
<text x="173.4" y="79">97</text>
<text x="173.4" y="81.6">98</text>
<text x="242.5" y="78.7">IOB_104_CBSEL1</text>
<text x="82.8" y="88.1">IOT_220</text>
<text x="82.8" y="85.6">IOT_219</text>
<text x="94.1" y="89.5">143</text>
<text x="94.1" y="86.9">142</text>
<text x="94.1" y="84.4">141</text>
<text x="162.1" y="85.3">IOR_152</text>
<text x="162.1" y="87.8">IOR_160</text>
<text x="173.4" y="84.1">99</text>
<text x="173.4" y="86.7">101 P101</text>
<text x="173.4" y="89.2">102 P102</text>
<text x="234.4" y="85.2">QFP50P2200X2200X160-144N</text>
<text x="82.8" y="93.2">IOT_222</text>
<text x="82.8" y="90.6">IOT_221</text>
<text x="94.1" y="92">144</text>
<text x="162.1" y="90.4">IOR_161</text>
<text x="162.1" y="92.9">IOR_164</text>
<text x="162.1" y="95.5">IOR_165</text>
<text x="173.4" y="91.7">104P104</text>
<text x="173.4" y="94.3">105P105</text>
<text x="67.2" y="99.7">QFP50P2200X2200X160-144N</text>
<text x="162.1" y="98">IOR_166</text>
<text x="162.1" y="100.5">IOR_167</text>
<text x="173.4" y="96.8">106 P106</text>
<text x="173.4" y="99.4">107P107</text>
<text x="146.5" y="107">QFP50P2200X2200X160-144N</text>
<text x="61" y="113.1">30</text>
<text x="62.1" y="110.5">6</text>
<text x="66.9" y="111.7">VCCIO3_01</text>
<text x="82.1" y="111.7">IOL_2A</text>
<text x="92.3" y="113.1">2</text>
<text x="92.3" y="110.5">1</text>
<text x="66.9" y="114.3">VCCIO3_02</text>
<text x="82.1" y="114.3">IOL_2B</text>
<text x="82.1" y="119.3">IOL_3B</text>
<text x="82.1" y="116.8">IOL_3A</text>
<text x="92.3" y="118.2">4</text>
<text x="92.3" y="115.6">3</text>
<text x="110.4" y="116.7">0805</text>
<text x="42.2" y="125.1">0805</text>
<text x="56.5" y="125.4">0805</text>
<text x="82.1" y="124.4">IOL_4B</text>
<text x="82.1" y="121.9">IOL_4A</text>
<text x="92.3" y="123.2">8</text>
<text x="92.3" y="120.7">7</text>
<text x="92.3" y="125.8">9</text>
<text x="169" y="123.5">5</text>
<text x="173.9" y="124.7">GND_01</text>
<text x="186.9" y="124.7">VPP_FAST</text>
<text x="199.3" y="123.5">109</text>
<text x="82.1" y="129.5">IOL_5B</text>
<text x="82.1" y="127">IOL_5A</text>
<text x="92.3" y="128.3">10</text>
<text x="92.3" y="130.9">11</text>
<text x="110.7" y="129.6">0805</text>
<text x="167.9" y="126">13</text>
<text x="167.9" y="128.6">14</text>
<text x="167.9" y="131.1">59</text>
<text x="173.9" y="127.2">GND_02</text>
<text x="173.9" y="129.8">GND_03</text>
<text x="188" y="127.2">VPP_2V5</text>
<text x="199.3" y="126">108</text>
<text x="238.4" y="131.9">SOD-323</text>
<text x="81" y="137.1">IOL_10A</text>
<text x="82.1" y="132">IOL_8A</text>
<text x="82.1" y="134.6">IOL_8B</text>
<text x="92.3" y="133.4">12</text>
<text x="92.3" y="135.9">15</text>
<text x="167.9" y="136.2">86</text>
<text x="167.9" y="133.6">69</text>
<text x="173.9" y="132.3">GND_04</text>
<text x="173.9" y="137.4">GND_06</text>
<text x="173.9" y="134.8">GND_05</text>
<text x="189.1" y="136.1">VCC_02</text>
<text x="189.1" y="133.6">VCC_01</text>
<text x="199.3" y="137.5">92</text>
<text x="199.3" y="134.9">40</text>
<text x="199.3" y="132.4">27</text>
<text x="221.3" y="136.3">0805</text>
<text x="231.2" y="135.3">0805</text>
<text x="81" y="139.7">IOL_10B</text>
<text x="81" y="142.2">IOL_12A</text>
<text x="92.3" y="138.5">16</text>
<text x="92.3" y="141">17</text>
<text x="92.3" y="143.6">18</text>
<text x="110.7" y="142.3">0805</text>
<text x="142.1" y="140.9">0805</text>
<text x="154" y="140.9">0805</text>
<text x="166.8" y="138.7">103</text>
<text x="166.8" y="141.3">132</text>
<text x="166.8" y="143.8">140</text>
<text x="173.9" y="139.9">GND_07</text>
<text x="173.9" y="142.5">GND_08</text>
<text x="189.1" y="141.2">VCC_04</text>
<text x="189.1" y="138.6">VCC_03</text>
<text x="199.3" y="140">111</text>
<text x="74.6" y="149.8">IOL_13B_GBIN7</text>
<text x="81" y="144.7">IOL_12B</text>
<text x="81" y="147.3">IOL_13A</text>
<text x="92.3" y="146.1">19</text>
<text x="92.3" y="148.6">20</text>
<text x="166.8" y="148.9">126</text>
<text x="173.9" y="145">GND_09</text>
<text x="74.6" y="152.4">IOL_14A_GBIN6</text>
<text x="81" y="154.9">IOL_14B</text>
<text x="92.3" y="151.2">21</text>
<text x="92.3" y="153.7">22</text>
<text x="166.8" y="151.4">127</text>
<text x="167.9" y="154">54</text>
<text x="173.9" y="155.2">PLLVCC0</text>
<text x="173.9" y="150.1">PLLVCC1</text>
<text x="173.9" y="152.6">PLLGND1</text>
<text x="81" y="157.4">IOL_17A</text>
<text x="81" y="160">IOL_17B</text>
<text x="92.3" y="156.3">23</text>
<text x="92.3" y="158.8">24</text>
<text x="92.3" y="161.3">25</text>
<text x="167.9" y="156.5">53</text>
<text x="173.9" y="157.7">PLLGND0</text>
<text x="213.2" y="158.2">0805</text>
<text x="226.4" y="158.4">0805</text>
<text x="239.4" y="158.7">0805</text>
<text x="252.6" y="158.9">0805</text>
<text x="61" y="167.7">36</text>
<text x="81" y="162.5">IOL_18A</text>
<text x="81" y="165.1">IOL_18B</text>
<text x="81" y="167.6">IOL_23A</text>
<text x="92.3" y="163.9">26</text>
<text x="92.3" y="166.4">28</text>
<text x="172.4" y="164.2">QFP50P2200X2200X160-144N</text>
<text x="61" y="170.2">35</text>
<text x="66.9" y="171.4">NC_7</text>
<text x="66.9" y="168.9">NC_6</text>
<text x="81" y="170.1">IOL_23B</text>
<text x="81" y="172.7">IOL_24A</text>
<text x="92.3" y="169">29</text>
<text x="92.3" y="171.5">31</text>
<text x="143.6" y="168.6">0805</text>
<text x="155.5" y="169.1">0805</text>
<text x="81" y="175.2">IOL_24B</text>
<text x="81" y="177.8">IOL_25A</text>
<text x="92.3" y="174">32</text>
<text x="92.3" y="176.6">33</text>
<text x="92.3" y="179.1">34</text>
<text x="81" y="180.3">IOL_25B</text>
<text x="65.4" y="186.8">QFP50P2200X2200X160-144N</text>
</g>
<g font-size="1.8" fill="#00f">
<text x="101.5" y="25.7">P110</text>
<text x="101.5" y="28.3">P112</text>
<text x="177.7" y="28">P73</text>
<text x="101.5" y="30.8">P113</text>
<text x="101.5" y="33.4">P114</text>
<text x="101.5" y="35.9">P115</text>
<text x="177.4" y="30.8">P74</text>
<text x="177.7" y="33.1">P75</text>
<text x="177.7" y="35.6">P76</text>
<text x="265" y="34.1">P38</text>
<text x="265.6" y="31.6">P37</text>
<text x="101.5" y="38.7">P116</text>
<text x="101.5" y="41.2">P117</text>
<text x="177.4" y="38.2">P78</text>
<text x="177.7" y="40.7">P79</text>
<text x="264.8" y="39.2">P41</text>
<text x="265.3" y="36.7">P39</text>
<text x="265.6" y="41.7">P42</text>
<text x="101.5" y="43.8">P118</text>
<text x="101.5" y="46.1">P119</text>
<text x="177.4" y="43.3">P80</text>
<text x="177.7" y="45.8">P81</text>
<text x="265.3" y="44.3">P43</text>
<text x="265.3" y="46.8">P44</text>
<text x="101.5" y="48.6">P120</text>
<text x="101.5" y="51.4">P121</text>
<text x="101.5" y="53.7">P122</text>
<text x="177.4" y="48.3">P82</text>
<text x="177.7" y="50.9">P83</text>
<text x="177.7" y="53.4">P84</text>
<text x="265" y="49.4">P45</text>
<text x="265.3" y="51.9">P47</text>
<text x="101.5" y="56.2">P124</text>
<text x="101.5" y="59">P125</text>
<text x="177.4" y="58.5">P87</text>
<text x="177.7" y="56">P85</text>
<text x="264.8" y="54.4">P48</text>
<text x="264.8" y="57">P49</text>
<text x="265" y="59.5">P52</text>
<text x="101.2" y="61.6">P128</text>
<text x="101.2" y="64.1">P129</text>
<text x="177.4" y="63.6">P90</text>
<text x="177.7" y="61">P88</text>
<text x="264.8" y="64.6">P56</text>
<text x="265.3" y="62.1">P55</text>
<text x="101" y="68.9">P134</text>
<text x="101" y="71.5">P135</text>
<text x="101.2" y="66.4">P130</text>
<text x="177.2" y="71.2">P94</text>
<text x="177.4" y="68.7">P93</text>
<text x="177.7" y="66.1">P91</text>
<text x="215" y="69.7">/ICE_RESET</text>
<text x="216" y="67.1">ICE_DONE</text>
<text x="265" y="67.1">P60</text>
<text x="265" y="69.7">P61</text>
<text x="100.7" y="76.5">P137</text>
<text x="101" y="74">P136</text>
<text x="176.9" y="76.3">P96</text>
<text x="177.7" y="73.7">P95</text>
<text x="264.8" y="74.8">P63</text>
<text x="264.8" y="77.3">P64</text>
<text x="265" y="72.2">P62</text>
<text x="100.7" y="79.1">P138</text>
<text x="100.7" y="81.6">P139</text>
<text x="177.2" y="78.8">P97</text>
<text x="177.2" y="81.4">P98</text>
<text x="177.4" y="83.9">P99</text>
<text x="100.5" y="86.7">P142</text>
<text x="100.5" y="89.2">P143</text>
<text x="100.7" y="84.2">P141</text>
<text x="100.5" y="91.8">P144</text>
<text x="95.9" y="112.9">P2</text>
<text x="96.1" y="110.3">P1</text>
<text x="123.1" y="110.3">/DTR</text>
<text x="129.7" y="110.3">/RESET</text>
<text x="96.4" y="115.4">P3</text>
<text x="96.4" y="117.9">P4</text>
<text x="120.5" y="117.9">/CTS</text>
<text x="96.4" y="125.6">P9</text>
<text x="96.4" y="120.5">P7</text>
<text x="96.4" y="123">P8</text>
<text x="122" y="123.3">/RTS</text>
<text x="128.1" y="123.3">/BOOT</text>
<text x="96.1" y="128.1">P10</text>
<text x="96.1" y="130.6">P11</text>
<text x="121.5" y="130.1">RXD</text>
<text x="96.4" y="133.2">P12</text>
<text x="96.4" y="135.7">P15</text>
<text x="123.3" y="136">TXD</text>
<text x="95.9" y="143.3">P18</text>
<text x="96.1" y="138.3">P16</text>
<text x="96.4" y="140.8">P17</text>
<text x="96.6" y="145.9">P19</text>
<text x="96.6" y="148.4">P20</text>
<text x="96.1" y="153.5">P22</text>
<text x="96.6" y="151">P21</text>
<text x="108.1" y="151">ICE-CLK</text>
<text x="96.4" y="156">P23</text>
<text x="96.4" y="158.6">P24</text>
<text x="96.9" y="161.1">P25</text>
<text x="96.4" y="163.7">P26</text>
<text x="96.4" y="166.2">P28</text>
<text x="96.1" y="171.3">P31</text>
<text x="96.1" y="173.8">P32</text>
<text x="96.4" y="168.7">P29</text>
<text x="95.9" y="176.4">P33</text>
<text x="96.4" y="178.9">P34</text>
</g>
<g font-size="1.8" fill="#800000">
<text x="39.7" y="43.6">100nF</text>
<text x="54.4" y="43.9">100nF</text>
<text x="123.3" y="44.4">100nF</text>
<text x="134.2" y="44.4">100nF</text>
<text x="197.4" y="46.9">10k</text>
<text x="212.4" y="47.7">100nF</text>
<text x="225.9" y="47.9">100nF</text>
<text x="234.4" y="82.6">ICE40HX4K-TQ144</text>
<text x="67.2" y="97.1">ICE40HX4K-TQ144</text>
<text x="146.5" y="104.5">ICE40HX4K-TQ144</text>
<text x="110.4" y="114.1">2k2</text>
<text x="42.2" y="122.6">100nF</text>
<text x="56.5" y="122.9">100nF</text>
<text x="110.7" y="127.1">2k2</text>
<text x="238.4" y="129.4">1N4448HWS</text>
<text x="221.3" y="133.8">10uF</text>
<text x="231.2" y="132.8">33k</text>
<text x="110.7" y="139.8">2k2</text>
<text x="142.1" y="138.3">100R</text>
<text x="154" y="138.3">100R</text>
<text x="213.2" y="155.6">100nF</text>
<text x="226.4" y="155.9">100nF</text>
<text x="172.4" y="161.6">ICE40HX4K-TQ144</text>
<text x="239.4" y="156.1">100nF</text>
<text x="252.6" y="156.4">10uF</text>
<text x="143.6" y="166">10uF</text>
<text x="155.5" y="166.5">10uF</text>
<text x="65.4" y="184.2">ICE40HX4K-TQ144</text>
</g>
</svg>
